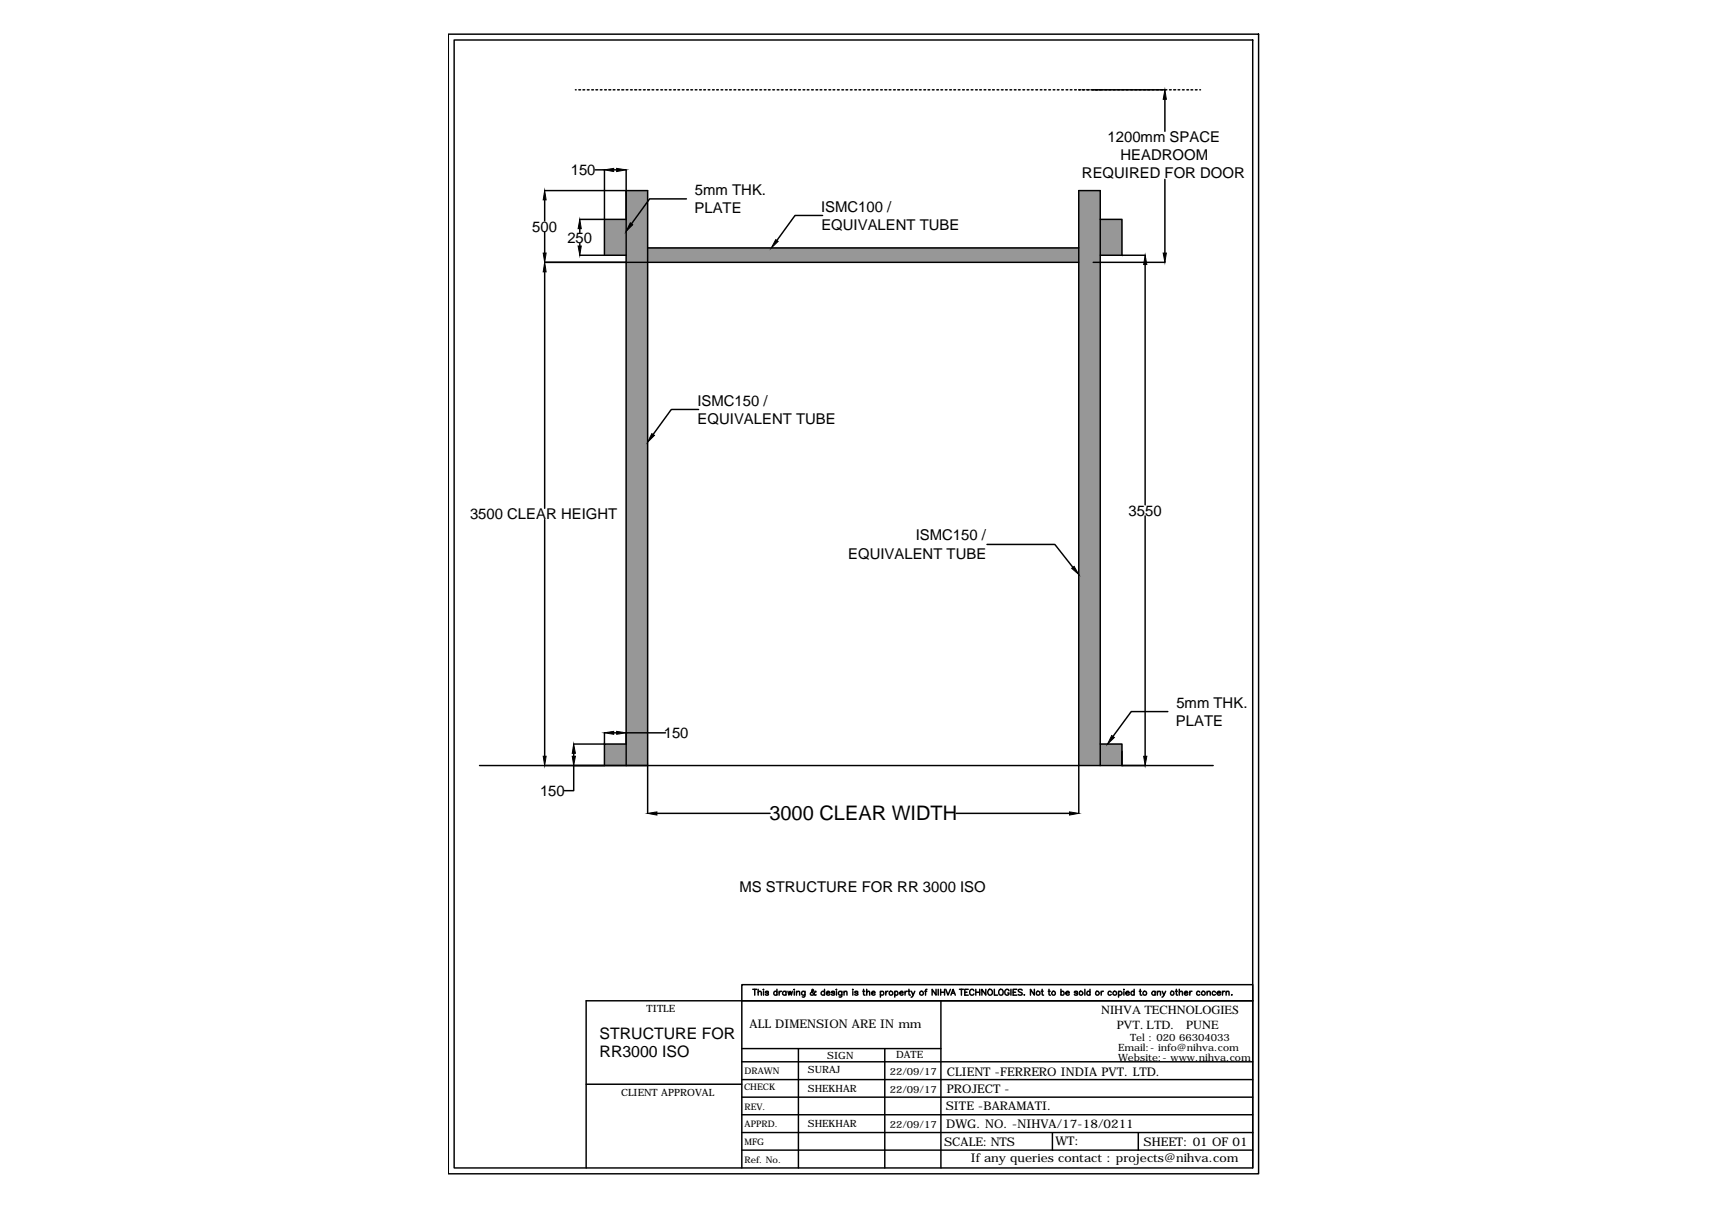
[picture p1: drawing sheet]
<svg xmlns="http://www.w3.org/2000/svg" width="297mm" height="210mm" viewBox="0 0 297 210" stroke-linecap="round" stroke-linejoin="round" font-family="sans-serif">
<!-- layer: 0 -->
<g fill="#979797" stroke="#979797" stroke-width=".17">
<path d="M187.2 33.1v99.7h3.7zM187.2 33.1h3.7v99.7z"/>
<path d="M190.9 38.1v6.2h3.8zM190.9 38.1h3.8v6.2z"/>
<path d="M104.9 38.1v6.2h3.7zM104.9 38.1h3.7v6.2z"/>
<path d="M108.6 33.1v99.7h3.8zM108.6 33.1h3.8v99.7z"/>
<path d="M190.9 129.1v3.7h3.8zM190.9 129.1h3.8v3.7z"/>
<path d="M104.9 129.1v3.7h3.7zM104.9 129.1h3.7v3.7z"/>
<path d="M112.4 43v2.5h74.8zM112.4 43h74.8v2.5z"/>
</g>
<g fill="none" stroke="#000" stroke-width=".25">
<path d="M77.8 5.9h140.6v197.7h-140.6zM78.8 6.9h138.6v195.7h-138.6zM99.8 15.6h.2M100.4 15.6h.3M101.1 15.6h.3M101.9 15.6h.3M102.7 15.6h.3M103.4 15.6h.3M104.2 15.6h.3M104.9 15.6h.3M105.6 15.6h.4M106.4 15.6h.3"/>
<path d="M107.2 15.6h.3M107.9 15.6h.3M108.6 15.6h.3M109.4 15.6h.3M110.1 15.6h.4M110.9 15.6h.3M111.6 15.6h.3M112.4 15.6h.3M113.1 15.6h.3M113.9 15.6h.3M114.7 15.6h.2M115.4 15.6h.3"/>
<path d="M116.1 15.6h.3M116.9 15.6h.3M117.6 15.6h.3M118.4 15.6h.3M119.1 15.6h.3M119.9 15.6h.3M120.6 15.6h.3M121.4 15.6h.3M122.1 15.6h.3M122.9 15.6h.3M123.6 15.6h.3M124.3 15.6h.3"/>
<path d="M125.1 15.6h.3M125.9 15.6h.3M126.6 15.6h.3M127.4 15.6h.2M128.1 15.6h.3M128.8 15.6h.3M129.6 15.6h.3M130.4 15.6h.3M131.1 15.6h.3M131.8 15.6h.3M132.6 15.6h.3M133.3 15.6h.3"/>
<path d="M134.1 15.6h.3M134.8 15.6h.3M135.6 15.6h.3M136.3 15.6h.3M137.1 15.6h.3M137.8 15.6h.3M138.6 15.6h.3M139.3 15.6h.3M140.1 15.6h.2M140.8 15.6h.3M141.6 15.6h.3M142.3 15.6h.3"/>
<path d="M143.1 15.6h.3M143.8 15.6h.3M144.5 15.6h.3M145.3 15.6h.3M146.1 15.6h.3M146.8 15.6h.3M147.5 15.6h.3M148.3 15.6h.3M149 15.6h.3M149.8 15.6h.3M150.6 15.6h.2M151.3 15.6h.3"/>
<path d="M152 15.6h.3M152.8 15.6h.3M153.5 15.6h.4M154.3 15.6h.3M155 15.6h.3M155.8 15.6h.3M156.5 15.6h.3M157.3 15.6h.3M158 15.6h.3M158.8 15.6h.3M159.5 15.6h.3M160.3 15.6h.3"/>
<path d="M161 15.6h.3M161.8 15.6h.3M162.5 15.6h.3M163.3 15.6h.2M164 15.6h.3M164.8 15.6h.3M165.5 15.6h.3M166.3 15.6h.3M167 15.6h.3M167.7 15.6h.3M168.5 15.6h.3M169.3 15.6h.3"/>
<path d="M170 15.6h.3M170.7 15.6h.3M171.5 15.6h.3M172.2 15.6h.3M173 15.6h.3M173.8 15.6h.2M174.5 15.6h.3M175.2 15.6h.3M176 15.6h.3M176.7 15.6h.3M177.5 15.6h.3M178.2 15.6h.3"/>
<path d="M179 15.6h.3M179.7 15.6h.3M180.5 15.6h.3M181.2 15.6h.3M182 15.6h.3M182.7 15.6h.3M183.4 15.6h.3M184.2 15.6h.3M185 15.6h.3M185.7 15.6h.3M186.5 15.6h.2M187.2 15.6h.3"/>
<path d="M187.8 15.6h.4M188.5 15.6h.5M189.3 15.6h13.2M202.1 17.2v5.6M202.9 15.6h.3M203.6 15.6h.4M204.4 15.6h.3M205.2 15.6h.3M205.9 15.6h.3M206.6 15.6h.3M207.4 15.6h.3M208.2 15.6h.1"/>
<path d="M94.5 33.1h17.9v108M94.5 34.7v3.6M100.6 39.7v.6M103.3 29.5h1.6v8.6h-4.3M106.5 29.5h.5M108.6 38.1h-3.7v6.2M108.6 29.5v103.3M119.1 34.5h-6.4l-3.1 4.3M142.7 37.4h-4.8l-3.1 4.3M190.9 38.1h3.8v6.2M202.1 31.1v12.8M94.5 45.5h92.7"/>
<path d="M94.5 40.3v3.6M94.5 47.2v41M100.6 44.3h8M100.6 42.2v.5M112.4 43h74.8M189.7 45.5h12.4M190.9 44.3h7.8M198.7 45.9v41.7M121.2 71h-4.7l-3.2 4.4M94.5 90.1v41.1M171.3 94.4h11.7l3.2 4M198.7 89.5v41.7"/>
<path d="M83.2 132.8h127.3M99.5 132.8v4.4h-1.6M99.5 130.7v.5M104.9 127.1v2h-5.4M106.5 127.1h.5M108.6 129.1h-3.7v3.7M108.6 127.1h6.9M190.9 129.1h3.8v3.7v-2.5M190.9 132.8v-99.7h-3.7v108M202.6 123.4h-6.3l-3.2 4.4M114 141.1h19.6M165.9 141.1h19.7"/>
<path d="M128.7 173.6v29M130.6 171.6h.7M131 171.6v1M131.5 172.2l.2-.2h.3l.1 .6M131.5 171.6v1M132.5 171.6v.1zM132.5 172v.6M133.3 172.1l-.1-.1h-.3v.2l.4 .1v.2l-.1 .1-.4-.1M134.8 172.1a.31 .31 0 0 0-.5 0 .31 .31 0 0 0 0 .4 .31 .31 0 0 0 .5 0M134.8 171.6v1M135.2 172v.6M135.6 172h-.2l-.2 .3"/>
<path d="M136.4 172.1a.33 .33 0 0 0-.5 0 .33 .33 0 0 0 0 .5 .33 .33 0 0 0 .5-.1M136.4 172v.6M136.7 172l.2 .6 .2-.6 .2 .6 .2-.6M137.8 171.6v.1zM137.8 172v.6M138.2 172.2l.2-.2h.3v.6M138.2 172v.6M139.7 172v.8l-.2 .2-.3-.1M139.7 172.1a.33 .33 0 0 0-.5 0 .33 .33 0 0 0 0 .5 .33 .33 0 0 0 .5-.1M141.6 172.1l-.1-.1h-.1a.48 .48 0 0 1-.2 .5 .48 .48 0 0 1-.6 0v-.2l.6-.4-.2-.3-.1 .2 .1 .4 .3 .4h.3M143.1 172.1a.33 .33 0 0 0-.5 0 .33 .33 0 0 0 0 .5 .33 .33 0 0 0 .5-.1M143.1 171.6v1"/>
<path d="M143.4 172.3h.6a.33 .33 0 0 0-.5-.3 .33 .33 0 0 0 0 .6h.3l.2-.1M144.8 172.1v-.1h-.5l-.1 .1 .6 .2v.2l-.2 .1-.4-.1M145.1 171.6v.1zM145.1 172v.6M146.1 172l-.1 .9h-.4M146.1 172.1a.33 .33 0 0 0-.5 0 .33 .33 0 0 0 0 .5 .33 .33 0 0 0 .5-.1M146.4 172.2l.2-.2h.3l.1 .6M146.4 172v.6M148 171.6v.1zM148 172v.6M148.9 172.1l-.3-.1h-.2v.2l.4 .1 .1 .2-.3 .1-.3-.1M149.7 172h.3"/>
<path d="M149.8 171.6v.9l.3 .1M150.4 172.2l.2-.2h.2l.1 .6M150.4 171.6v1M151.2 172.3h.6v-.2a.33 .33 0 0 0-.5 0 .33 .33 0 0 0 0 .5 .33 .33 0 0 0 .5-.1M152.8 172.1a.33 .33 0 0 1 .4 0 .33 .33 0 0 1 0 .5 .33 .33 0 0 1-.4-.1M152.8 172v1M153.7 172v.6M154.1 172h-.2l-.2 .3M155.3 172.1a.31 .31 0 0 1 .4 0 .31 .31 0 0 1 0 .4 .31 .31 0 0 1-.4 0M155.3 172v1M156.1 172.3l.6-.1a.31 .31 0 0 0-.4-.2 .31 .31 0 0 0-.2 .3l.3 .3 .3-.1M157 172v.6"/>
<path d="M157.4 172h-.2l-.2 .3M157.6 172h.3M157.7 171.6v.9l.3 .1M158.1 172l.3 .6 .3-.6M158.4 172.6l-.1 .2-.2 .2M160.5 172h.3M160.8 171.6l-.2 .1v.9M162.4 171.6v1l-.7-1v1M162.8 171.6v1M163.2 171.6v1M163.2 172.1h.7M163.3 173.6v29"/>
<path d="M163.9 171.6v1M164.1 171.6l.4 1 .4-1M165 172.6l.4-1 .3 1M165.1 172.3h.5M166.5 171.6h.6M166.8 171.6v1M167.4 172.1h.4M168 171.6h-.6v1h.6M169 171.9a.37 .37 0 0 0-.4-.3 .37 .37 0 0 0-.4 .4v.3a.38 .38 0 0 0 .3 .3 .38 .38 0 0 0 .5-.2M169.3 172.1h.7M169.3 171.6v1M170 171.6v1"/>
<path d="M171 171.6v1l-.6-1v1M171.6 171.7a.47 .47 0 0 1 .6 .5 .47 .47 0 0 1-.7 .3l-.1-.5zM172.5 171.6v1h.6M175.1 171.9a.37 .37 0 0 0-.5-.3 .37 .37 0 0 0-.3 .4v.3a.36 .36 0 0 0 .4 .3 .36 .36 0 0 0 .4-.3h-.2M175.4 171.6v1M175.8 172.1h.4M176.4 171.6h-.6v1h.6M177.3 171.8l-.2-.2-.3 .1-.1 .3 .6 .2v.3l-.2 .1-.4-.1M177.7 172.6h.1M179.5 171.6v1l-.7-1v1M180.7 172h.3M180.8 171.6v.9l.3 .1"/>
<path d="M181.9 172h.3M182 171.6v.9l.3 .1M184.1 172.1a.31 .31 0 0 1 .4 0 .31 .31 0 0 1 0 .4 .31 .31 0 0 1-.4 0M184.1 171.6v1M184.9 172.3h.6v-.2a.33 .33 0 0 0-.5 0 .33 .33 0 0 0 0 .5 .33 .33 0 0 0 .5-.1M187 172.1l-.3-.1h-.2v.2l.4 .1 .1 .2-.3 .1-.3-.1M188.2 171.6v1M189.1 172.1a.31 .31 0 0 0-.4 0 .31 .31 0 0 0 0 .4 .31 .31 0 0 0 .4 0M189.1 171.6v1M191.1 172v.6M191.4 172h-.2l-.1 .3M192.8 172.1a.31 .31 0 0 0-.5 0 .31 .31 0 0 0 0 .4 .31 .31 0 0 0 .5 0"/>
<path d="M194.1 172.1a.33 .33 0 0 1 .5 0 .33 .33 0 0 1 0 .5 .33 .33 0 0 1-.5-.1M194.1 172v1M195 171.6v.1zM195 172v.6M195.3 172.3h.6a.33 .33 0 0 0-.5-.3 .33 .33 0 0 0 .1 .6h.2l.2-.1M196.8 172.1a.31 .31 0 0 0-.5 0 .31 .31 0 0 0 0 .4 .31 .31 0 0 0 .5 0M196.8 171.6v1M197.7 172h.3M197.8 171.6v.9l.3 .1M200.4 172.1l-.1-.1a.34 .34 0 0 0-.4 .1 .34 .34 0 0 0 .1 .5 .34 .34 0 0 0 .4-.1M200.4 172v.6M200.8 172.2l.3-.2h.2l.1 .6"/>
<path d="M200.8 172v.6M201.6 172l.3 .6 .3-.6M201.9 172.6l-.3 .4M203.9 172h.4M204.1 171.6v.9l.2 .1M204.6 172.2l.3-.2h.2l.1 .6M204.6 171.6v1M205.5 172.3h.6a.33 .33 0 0 0-.5-.3 .33 .33 0 0 0 0 .6h.3l.2-.1M206.4 172v.6M206.8 172h-.2l-.2 .3M208.2 172.1a.31 .31 0 0 0-.5 0 .31 .31 0 0 0 0 .4 .31 .31 0 0 0 .5 0M209.4 172.2l.3-.2h.2l.1 .6"/>
<path d="M209.4 172v.6M210.9 172.1a.31 .31 0 0 0-.5 0 .31 .31 0 0 0 0 .4 .31 .31 0 0 0 .5 0M211.2 172.3h.6l-.1-.2a.33 .33 0 0 0-.5 0 .33 .33 0 0 0 .1 .5 .33 .33 0 0 0 .5-.1M212.1 172v.6M212.5 172h-.3l-.1 .3M212.7 172.2l.2-.2h.3v.6M212.7 172v.6M213.7 172.6h.1M101.7 188.1h27M128.7 193.4h88.7M128.7 190.3h88.7M128.7 187.3h88.7"/>
<path d="M128.7 184.2h88.7M128.7 181.9h34.6M128.7 196.5h88.7M128.7 199.5h88.7M138.5 181.9v20.7M153.5 181.9v20.7M182.6 196.5v3M197.5 196.5v3M101.7 202.6v-29h115.7h-88.7v-2.8h88.7v31.8"/>
<circle cx="154.6" cy="172.3" r=".35"/>
<circle cx="159.9" cy="172.3" r=".35"/>
<circle cx="173.7" cy="172.1" r=".48"/>
<circle cx="180.1" cy="172.3" r=".35"/>
<circle cx="182.8" cy="172.3" r=".34"/>
<circle cx="187.6" cy="172.3" r=".34"/>
<circle cx="190.4" cy="172.3" r=".34"/>
<circle cx="193.4" cy="172.3" r=".35"/>
<circle cx="198.6" cy="172.3" r=".35"/>
<circle cx="203.4" cy="172.3" r=".34"/>
<circle cx="208.8" cy="172.3" r=".35"/>
</g>
<g fill="#000" stroke="#000" stroke-width=".17">
<path d="M202.1 15.6l.3 1.6h-.6zM94.5 33.1l.3 1.6h-.6zM100.6 38.1l.3 1.6h-.6zM104.9 29.5l1.6-.3v.6zM107 29.2l1.6 .3-1.6 .3zM109.4 38.7l.4 .3-1.2 1.1zM94.5 45.5l.3 1.7h-.6zM94.2 43.9h.6l-.3 1.6zM100.3 42.7h.6l-.3 1.6zM134.6 41.6l.4 .3-1.2 1.1zM198.7 44.3l.3 1.6h-.6zM201.8 43.9h.6l-.3 1.6z"/>
<path d="M113.1 75.2l.5 .3-1.2 1.2zM185.9 98.6l.5-.3 .8 1.4zM94.2 131.2h.6l-.3 1.6zM99.5 129.1l.3 1.6h-.5zM99.3 131.2h.5l-.3 1.6zM104.9 127.1l1.6-.2v.5zM107 126.9l1.6 .2-1.6 .3zM192.9 127.6l.5 .3-1.2 1.2zM198.4 131.2h.6l-.3 1.6zM112.4 141.1l1.6-.3v.6zM185.6 140.8l1.6 .3-1.6 .3z"/>
</g>
<text font-size="3.5" x="133.5" y="142.3">3000 CLEAR WIDTH</text>
<g font-size="2.8">
<text x="104" y="180.2">STRUCTURE FOR</text>
<text x="104" y="183.3">RR3000 ISO</text>
</g>
<g font-size="2.6">
<text x="192.2" y="24.7">1200mm SPACE</text>
<text x="194.4" y="27.8">HEADROOM</text>
<text x="99" y="30.4">150</text>
<text x="120.6" y="33.9">5mm THK.</text>
<text x="187.7" y="30.9">REQUIRED FOR DOOR</text>
<text x="92.3" y="40.2">500</text>
<text x="120.5" y="37">PLATE</text>
<text x="142.5" y="36.7">ISMC100 /</text>
<text x="142.5" y="39.8">EQUIVALENT TUBE</text>
<text x="98.4" y="42.2">250</text>
<text x="121" y="70.4">ISMC150 /</text>
<text x="121" y="73.5">EQUIVALENT TUBE</text>
<text x="195.8" y="89.5">3550</text>
<text x="81.5" y="90.1">3500 CLEAR HEIGHT</text>
<text x="158.9" y="93.7">ISMC150 /</text>
<text x="147.2" y="96.9">EQUIVALENT TUBE</text>
<text x="204" y="125.9">PLATE</text>
<text x="204.1" y="122.8">5mm THK.</text>
<text x="115.2" y="128.1">150</text>
<text x="93.7" y="138.1">150</text>
<text x="128.3" y="154.7">MS STRUCTURE FOR RR 3000 ISO</text>
</g>
<g font-size="2.2">
<text x="191.1" y="176">NIHVA TECHNOLOGIES</text>
<text x="193.8" y="178.4">PVT. LTD.</text>
<text x="205.8" y="178.4">PUNE</text>
</g>
<g font-size="2.1">
<text x="130.1" y="178.4">ALL DIMENSION ARE IN mm</text>
<text x="164.3" y="186.7">CLIENT -FERRERO INDIA PVT. LTD.</text>
<text x="164.3" y="189.5">PROJECT -</text>
<text x="164.1" y="192.6">SITE -BARAMATI.</text>
<text x="164.2" y="195.7">DWG. NO. -NIHVA/17-18/0211</text>
<text x="163.8" y="198.8">SCALE: NTS</text>
<text x="168.4" y="201.6">If any queries contact : projects@nihva.com</text>
<text x="183.1" y="198.7">WT:</text>
<text x="198.4" y="198.8">SHEET: 01 OF 01</text>
</g>
<g font-size="1.7">
<text x="112.2" y="175.5">TITLE</text>
<text x="143.5" y="183.8">SIGN</text>
<text x="155.5" y="183.6">DATE</text>
<text x="194" y="182.4">Email:- info@nihva.com</text>
<text x="194" y="184.1">Website:- www.nihva.com</text>
<text x="196.1" y="180.6">Tel : 020 66304033</text>
<text x="107.8" y="190.1">CLIENT APPROVAL</text>
<text x="140.2" y="186.1">SURAJ</text>
<text x="140.2" y="189.4">SHEKHAR</text>
<text x="154.4" y="186.5">22/09/17</text>
<text x="154.4" y="189.5">22/09/17</text>
<text x="140.2" y="195.5">SHEKHAR</text>
<text x="154.4" y="195.7">22/09/17</text>
</g>
<g font-size="1.6">
<text x="129.1" y="189.1">CHECK</text>
<text x="129.2" y="186.4">DRAWN</text>
<text x="129.2" y="192.5">REV.</text>
<text x="129.2" y="195.6">APPRD.</text>
<text x="129.2" y="198.7">MFG</text>
<text x="129.2" y="201.7">Ref. No.</text>
</g>
</svg>
